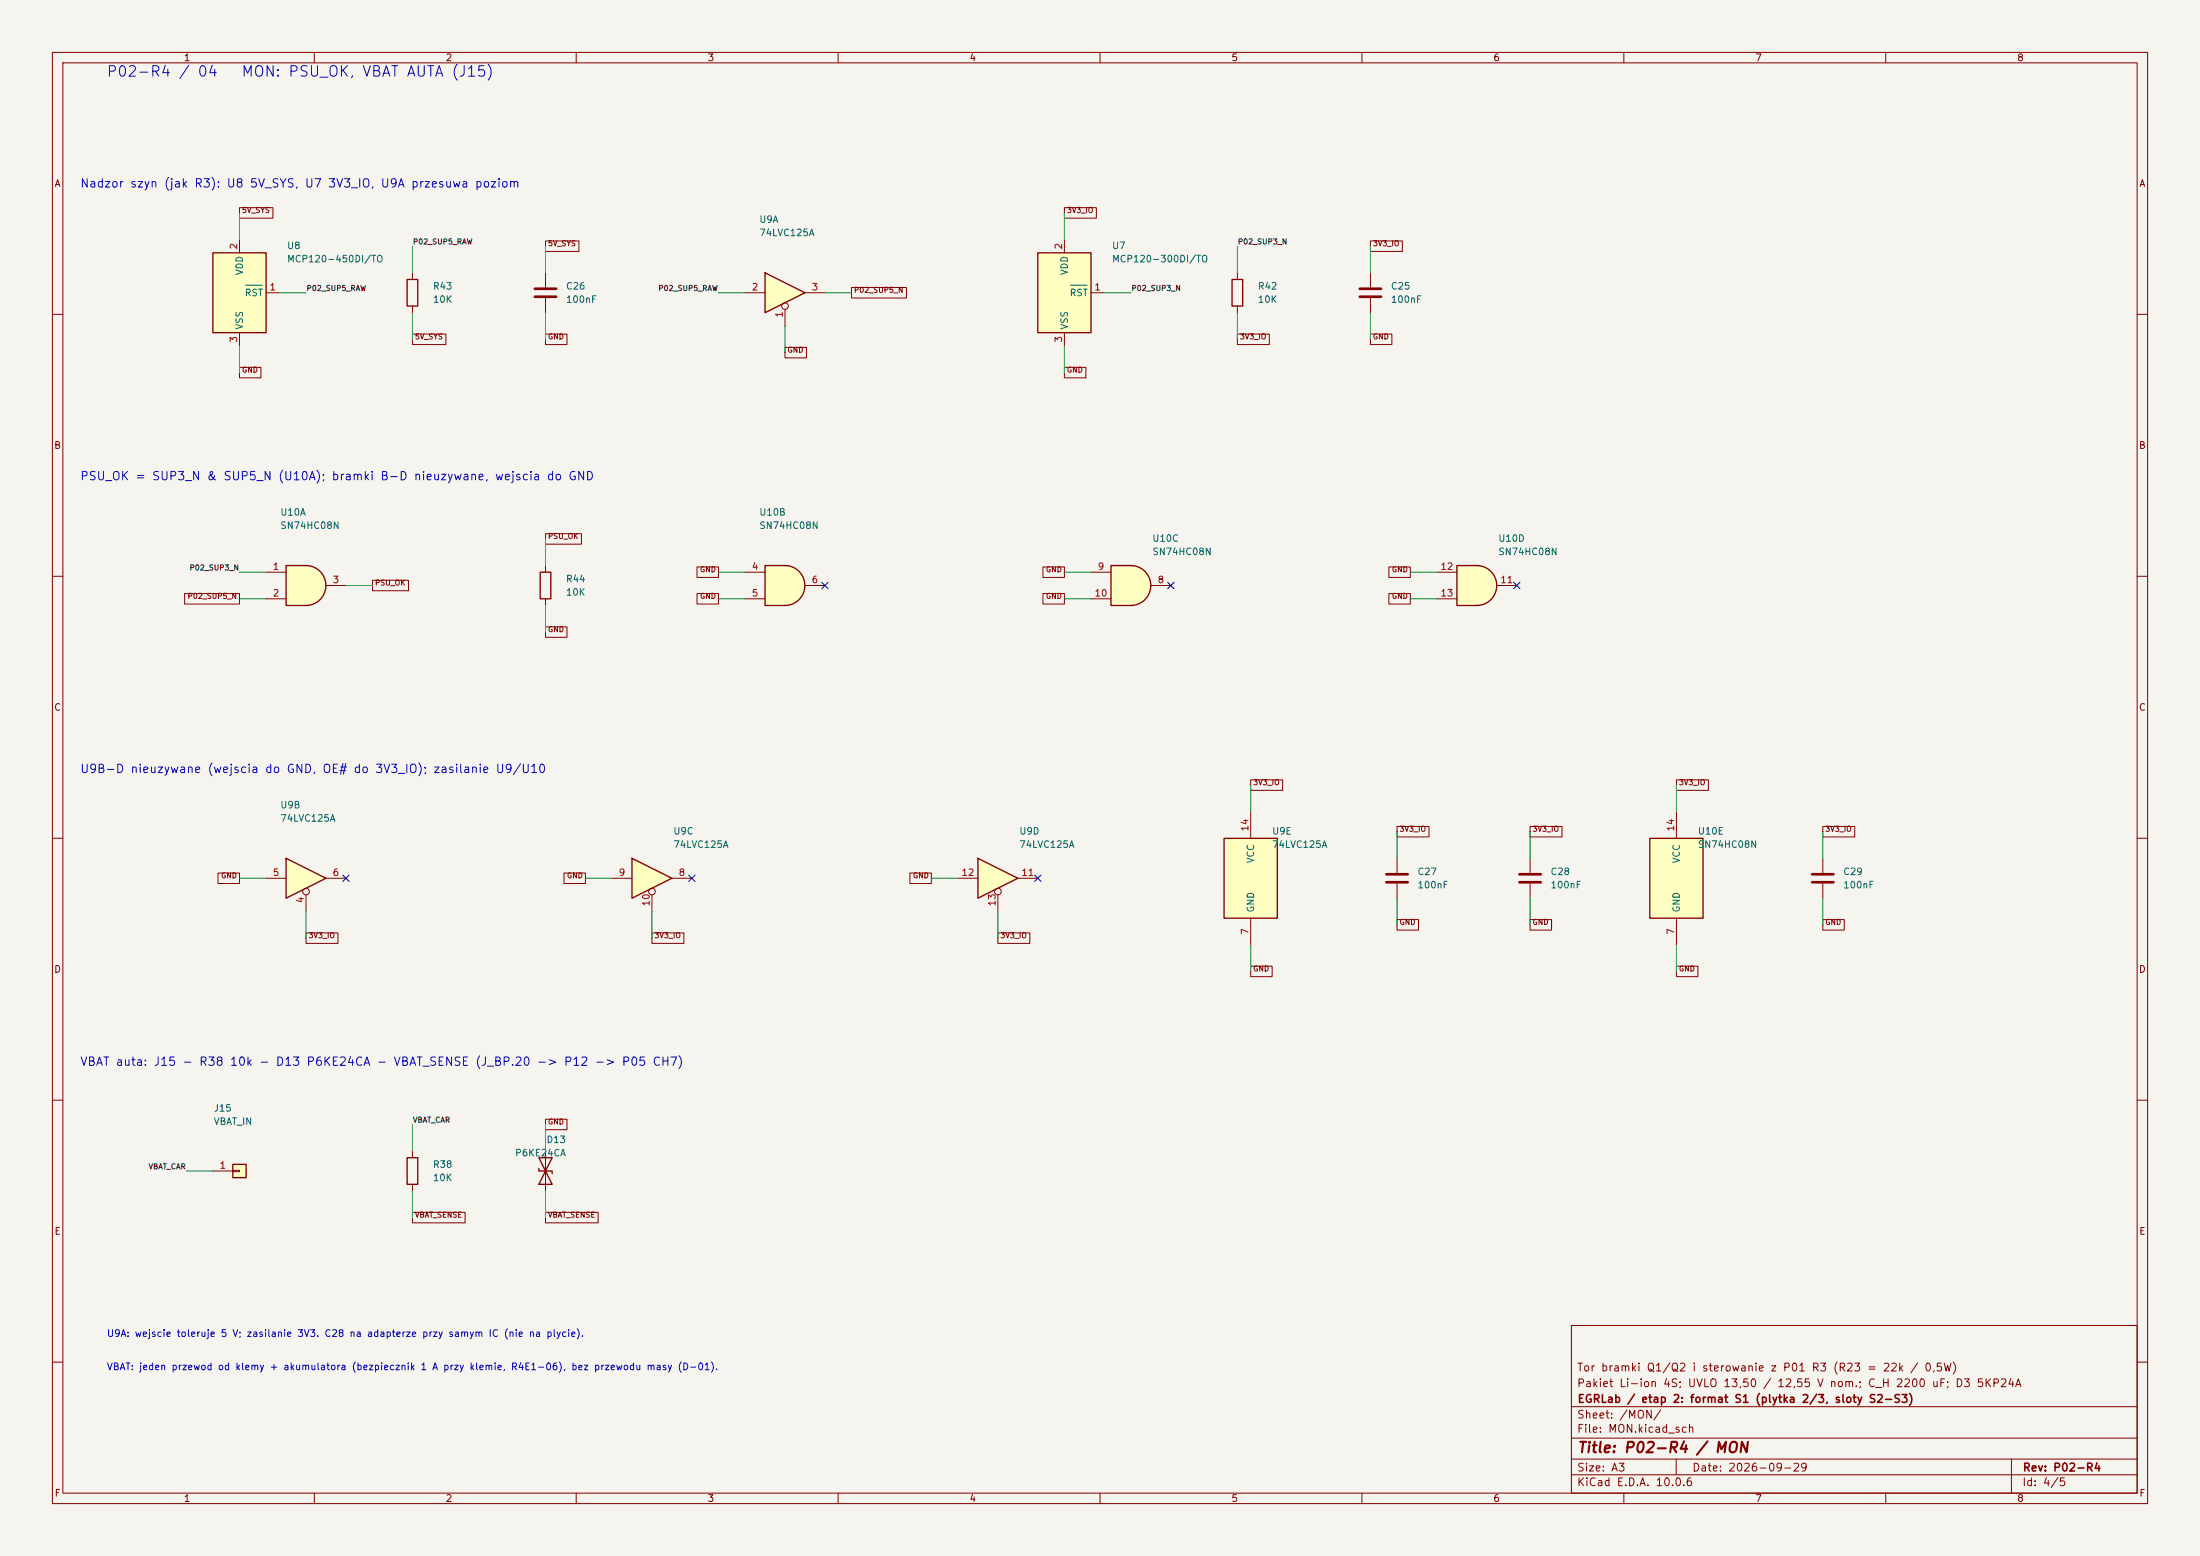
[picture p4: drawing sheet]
<svg xmlns="http://www.w3.org/2000/svg" width="420mm" height="297mm" viewBox="0 0 420 297" stroke-linecap="round" stroke-linejoin="round" font-family="sans-serif">
<path d="M0 0h420v297h-420z" fill="#f5f4ef" stroke="#f5f4ef" stroke-width=".19"/>
<g fill="none" stroke="#840000" stroke-width=".19">
<path d="M10 10h400v277h-400zM12 12h396v273h-396zM60 10v2M110 10v2M160 10v2M210 10v2M260 10v2M310 10v2M360 10v2M10 60h2M408 60h2M10 110h2"/>
<path d="M408 110h2M10 160h2M408 160h2M10 210h2M408 210h2M300 253h108v32h-108zM10 260h2M300 278.5h108M300 274.5h108M300 268.5h108M320 278.5v3M384 278.5v6.5"/>
<path d="M408 260h2M60 285v2M110 285v2M160 285v2M210 285v2M260 285v2M300 281.5h108M310 285v2M360 285v2"/>
</g>
<path d="M281.9 108a3.8 3.8 0 0 1 3.8 3.8 3.8 3.8 0 0 1-3.8 3.8z" fill="#ffffc2" stroke="#ffffc2" stroke-width=".19"/>
<path d="M278.1 108h3.8v7.6h-3.8z" fill="#ffffc2"/>
<path d="M278.1 108h3.8a3.8 3.8 0 0 1 3.8 3.8 3.8 3.8 0 0 1-3.8 3.8h-3.8z" fill="none" stroke="#840000" stroke-width=".25"/>
<path d="M104.1 52.1v2.8M104.1 56.9v2.8M274.3 109.2h3.8M274.3 114.3h3.8M285.7 111.8h3.9" fill="none" stroke="#840000" stroke-width=".19"/>
<path d="M102.1 55.1h4.1M102.1 56.6h4.1" fill="none" stroke="#840000" stroke-width=".51"/>
<path d="M120.6 163.8l7.7 3.8-7.7 3.9z" fill="#ffffc2"/>
<path d="M120.6 163.8l7.7 3.8-7.7 3.9zM102.9 221h2.5l-2.5 5.1h2.5zM102.9 223v.5h2.5v.5" fill="none" stroke="#840000" stroke-width=".25"/>
<g fill="none" stroke="#840000" stroke-width=".19">
<path d="M116.8 167.6h3.8M124.5 170.8v3.2M128.3 167.6h3.8M104.1 219.7v7.6"/>
<circle cx="124.5" cy="170.2" r=".63"/>
</g>
<path d="M44.4 222.2h2.6v2.6h-2.6z" fill="#ffffc2"/>
<path d="M44.4 222.2h2.6v2.6h-2.6zM77.7 221h2.1v5.1h-2.1z" fill="none" stroke="#840000" stroke-width=".25"/>
<path d="M261.6 52.1v2.8M261.6 56.9v2.8M78.7 219.7v1.3M40.6 223.5h3.8M44.4 223.4h1.3v.2h-1.3zM78.7 226.1v1.2" fill="none" stroke="#840000" stroke-width=".19"/>
<path d="M259.6 55.1h4.1M259.6 56.6h4.1" fill="none" stroke="#840000" stroke-width=".51"/>
<path d="M233.7 160h10.1v15.3h-10.1z" fill="#ffffc2"/>
<path d="M235.2 53.3h2v5.1h-2zM233.7 160h10.1v15.3h-10.1z" fill="none" stroke="#840000" stroke-width=".25"/>
<path d="M236.2 52.1v1.2M236.2 58.4v1.3M238.8 154.9v5.1M238.8 175.3v5" fill="none" stroke="#840000" stroke-width=".19"/>
<path d="M54.6 163.8l7.6 3.8-7.6 3.9z" fill="#ffffc2"/>
<path d="M54.6 163.8l7.6 3.8-7.6 3.9z" fill="none" stroke="#840000" stroke-width=".25"/>
<g fill="none" stroke="#840000" stroke-width=".19">
<path d="M50.8 167.6h3.8M58.4 170.8v3.2M62.2 167.6h3.8M266.7 163.8v2.8M266.7 168.7v2.8"/>
<circle cx="58.4" cy="170.2" r=".63"/>
</g>
<path d="M264.7 166.9h4M264.7 168.4h4" fill="none" stroke="#840000" stroke-width=".51"/>
<path d="M198.1 48.3h10.2v15.2h-10.2z" fill="#ffffc2"/>
<path d="M77.7 53.3h2.1v5.1h-2.1zM198.1 48.3h10.2v15.2h-10.2zM103.1 109.2h2.1v5.1h-2.1z" fill="none" stroke="#840000" stroke-width=".25"/>
<path d="M78.7 52.1v1.2M78.7 58.4v1.3M203.2 45.7v2.6M208.3 55.9h2.5M203.2 63.5v2.5M104.1 108v1.2M104.1 114.3v1.3M348 163.8v2.8M348 168.7v2.8" fill="none" stroke="#840000" stroke-width=".19"/>
<path d="M204.4 54.4h3.1" fill="none" stroke="#006464" stroke-width=".19"/>
<path d="M345.9 166.9h4.1M345.9 168.4h4.1" fill="none" stroke="#840000" stroke-width=".51"/>
<path d="M215.9 108a3.8 3.8 0 0 1 3.8 3.8 3.8 3.8 0 0 1-3.8 3.8z" fill="#ffffc2" stroke="#ffffc2" stroke-width=".19"/>
<path d="M212.1 108h3.8v7.6h-3.8z" fill="#ffffc2"/>
<path d="M212.1 108h3.8a3.8 3.8 0 0 1 3.8 3.8 3.8 3.8 0 0 1-3.8 3.8h-3.8z" fill="none" stroke="#840000" stroke-width=".25"/>
<path d="M208.3 109.2h3.8M208.3 114.3h3.8M219.7 111.8h3.8" fill="none" stroke="#840000" stroke-width=".19"/>
<path d="M315 160h10.1v15.3h-10.1z" fill="#ffffc2"/>
<path d="M315 160h10.1v15.3h-10.1z" fill="none" stroke="#840000" stroke-width=".25"/>
<path d="M320 154.9v5.1M320 175.3v5" fill="none" stroke="#840000" stroke-width=".19"/>
<path d="M146 52.1l7.7 3.8-7.7 3.8z" fill="#ffffc2"/>
<path d="M146 52.1l7.7 3.8-7.7 3.8z" fill="none" stroke="#840000" stroke-width=".25"/>
<g fill="none" stroke="#840000" stroke-width=".19">
<path d="M142.2 55.9h3.8M149.9 59.1v3.1M153.7 55.9h3.8"/>
<circle cx="149.9" cy="58.4" r=".63"/>
</g>
<path d="M40.6 48.3h10.2v15.2h-10.2z" fill="#ffffc2"/>
<path d="M40.6 48.3h10.2v15.2h-10.2z" fill="none" stroke="#840000" stroke-width=".25"/>
<path d="M45.7 45.7v2.6M50.8 55.9h2.5M45.7 63.5v2.5" fill="none" stroke="#840000" stroke-width=".19"/>
<path d="M46.9 54.4h3.2" fill="none" stroke="#006464" stroke-width=".19"/>
<path d="M186.7 163.8l7.6 3.8-7.6 3.9z" fill="#ffffc2"/>
<path d="M186.7 163.8l7.6 3.8-7.6 3.9z" fill="none" stroke="#840000" stroke-width=".25"/>
<g fill="none" stroke="#840000" stroke-width=".19">
<path d="M182.9 167.6h3.8M190.5 170.8v3.2M194.3 167.6h3.8M292.1 163.8v2.8M292.1 168.7v2.8"/>
<circle cx="190.5" cy="170.2" r=".63"/>
</g>
<path d="M290.1 166.9h4M290.1 168.4h4" fill="none" stroke="#840000" stroke-width=".51"/>
<path d="M149.9 108a3.8 3.8 0 0 1 3.8 3.8 3.8 3.8 0 0 1-3.8 3.8z" fill="#ffffc2" stroke="#ffffc2" stroke-width=".19"/>
<path d="M146 108h3.9v7.6h-3.9z" fill="#ffffc2"/>
<path d="M146 108h3.9a3.8 3.8 0 0 1 3.8 3.8 3.8 3.8 0 0 1-3.8 3.8h-3.9z" fill="none" stroke="#840000" stroke-width=".25"/>
<path d="M142.2 109.2h3.8M142.2 114.3h3.8M153.7 111.8h3.8" fill="none" stroke="#840000" stroke-width=".19"/>
<path d="M58.4 108a3.8 3.8 0 0 1 3.8 3.8 3.8 3.8 0 0 1-3.8 3.8z" fill="#ffffc2" stroke="#ffffc2" stroke-width=".19"/>
<path d="M54.6 108h3.8v7.6h-3.8z" fill="#ffffc2"/>
<path d="M54.6 108h3.8a3.8 3.8 0 0 1 3.8 3.8 3.8 3.8 0 0 1-3.8 3.8h-3.8z" fill="none" stroke="#840000" stroke-width=".25"/>
<g fill="none" stroke="#840000" stroke-width=".19">
<path d="M45.7 39.6h6.4v2h-6.4zM203.2 39.6h6.1v2h-6.1zM104.1 46h6.4v2h-6.4zM162.6 54.9h10.4v2h-10.4zM261.6 46h6.1v2h-6.1zM45.7 70.1h4.1v2h-4.1zM78.7 63.8h6.4v2h-6.4zM104.1 63.8h4.1v2h-4.1zM149.9 66.3h4.1v2h-4.1zM203.2 70.1h4.1v2h-4.1zM236.2 63.8h6.1v2h-6.1zM261.6 63.8h4.1v2h-4.1z"/>
<path d="M35.2 113.3h10.5v2h-10.5zM50.8 109.2h3.8M50.8 114.3h3.8M62.2 111.8h3.8M71.1 110.8h6.9v2h-6.9zM104.1 119.6h4.1v2.1h-4.1zM104.1 101.9h6.9v2h-6.9zM133.1 108.2h4.1v2h-4.1zM133.1 113.3h4.1v2h-4.1zM199.1 113.3h4.1v2h-4.1zM199.1 108.2h4.1v2h-4.1zM265.1 108.2h4.1v2h-4.1z"/>
<path d="M265.1 113.3h4.1v2h-4.1zM238.8 148.9h6.1v2h-6.1zM266.7 157.7h6.1v2.1h-6.1zM292.1 157.7h6.1v2.1h-6.1zM320 148.9h6.1v2h-6.1zM348 157.7h6.1v2.1h-6.1zM41.6 166.6h4.1v2h-4.1zM58.4 178.1h6.1v2h-6.1zM107.7 166.6h4.1v2h-4.1zM124.5 178.1h6.1v2h-6.1zM173.7 166.6h4.1v2h-4.1zM190.5 178.1h6.1v2h-6.1z"/>
<path d="M266.7 175.5h4.1v2h-4.1zM292.1 175.5h4.1v2h-4.1zM348 175.5h4.1v2h-4.1zM238.8 184.4h4.1v2h-4.1zM320 184.4h4.1v2h-4.1zM104.1 213.6h4.1v2h-4.1zM78.7 231.4h10.1v2h-10.1zM104.1 231.4h10.1v2h-10.1z"/>
</g>
<g fill="none" stroke="#009600" stroke-width=".19">
<path d="M45.7 40.6v5.1M53.3 55.9h5.1M78.7 47v5.1M78.7 59.7v5.1M104.1 47v5.1M104.1 59.7v5.1M137.2 55.9h5M157.5 55.9h5.1M203.2 40.6v5.1M210.8 55.9h5.1M236.2 47v5.1M236.2 59.7v5.1"/>
<path d="M261.6 47v5.1M261.6 59.7v5.1M45.7 66v5.1M149.9 62.2v5.1M203.2 66v5.1M45.7 109.2h5.1M45.7 114.3h5.1M66 111.8h5.1M104.1 102.9v5.1M104.1 115.6v5.1M137.2 109.2h5M137.2 114.3h5"/>
<path d="M203.2 109.2h5.1M203.2 114.3h5.1M269.2 109.2h5.1M269.2 114.3h5.1M238.8 149.9v5M266.7 158.8v5M292.1 158.8v5M320 149.9v5M348 158.8v5M45.7 167.6h5.1M58.4 174v5.1M111.8 167.6h5"/>
<path d="M124.5 174v5.1M177.8 167.6h5.1M190.5 174v5.1M266.7 171.5v5M292.1 171.5v5M348 171.5v5M238.8 180.3v5.1M320 180.3v5.1M78.7 214.6v5.1M104.1 214.6v5.1M35.6 223.5h5M78.7 227.3v5.1"/>
<path d="M104.1 227.3v5.1"/>
</g>
<path d="M156.9 111.2l1.2 1.2M158.1 111.2l-1.2 1.2M222.9 111.2l1.2 1.2M224.1 111.2l-1.2 1.2M289 111.2l1.2 1.2M290.2 111.2l-1.2 1.2M65.4 167l1.2 1.2M66.6 167l-1.2 1.2M131.5 167l1.2 1.2M132.7 167l-1.2 1.2M197.5 167l1.2 1.2M198.7 167l-1.2 1.2" fill="none" stroke="#000084" stroke-width=".19"/>
<g font-size="2" fill="#0000c2">
<text x="20.2" y="15.1">P02-R4 / 04</text>
<text x="45.9" y="15.1">MON: PSU_OK, VBAT AUTA (J15)</text>
</g>
<text font-size="2" fill="#840000" x="301" y="277.8">Title: P02-R4 / MON</text>
<g font-size="1.6" fill="#0000c2">
<text x="15.2" y="36.2">Nadzor szyn (jak R3): U8 5V_SYS, U7 3V3_IO, U9A przesuwa poziom</text>
<text x="15.2" y="92.1">PSU_OK = SUP3_N &amp; SUP5_N (U10A); bramki B-D nieuzywane, wejscia do GND</text>
<text x="15.2" y="148">U9B-D nieuzywane (wejscia do GND, OE# do 3V3_IO); zasilanie U9/U10</text>
<text x="15.2" y="203.8">VBAT auta: J15 - R38 10k - D13 P6KE24CA - VBAT_SENSE (J_BP.20 -&gt; P12 -&gt; P05 CH7)</text>
</g>
<g font-size="1.5" fill="#840000">
<text x="300.9" y="262.1">Tor bramki Q1/Q2 i sterowanie z P01 R3 (R23 = 22k / 0,5W)</text>
<text x="300.9" y="265.1">Pakiet Li-ion 4S; UVLO 13,50 / 12,55 V nom.; C_H 2200 uF; D3 5KP24A</text>
<text x="301" y="268.1">EGRLab / etap 2: format S1 (plytka 2/3, sloty S2-S3)</text>
<text x="300.9" y="273.8">File: MON.kicad_sch</text>
<text x="300.9" y="271.1">Sheet: /MON/</text>
<text x="300.9" y="281.2">Size: A3</text>
<text x="322.9" y="281.2">Date: 2026-09-29</text>
<text x="386" y="281.2">Rev: P02-R4</text>
<text x="300.9" y="284">KiCad E.D.A. 10.0.6</text>
<text x="385.9" y="284">Id: 4/5</text>
</g>
<g font-size="1.3" fill="#840000">
<text x="35" y="12">1</text>
<text x="85" y="12">2</text>
<text x="135" y="12">3</text>
<text x="185" y="12">4</text>
<text x="235" y="12">5</text>
<text x="285" y="12">6</text>
<text x="335" y="12">7</text>
<text x="385" y="12">8</text>
<text x="10.3" y="36">A</text>
<text x="408.3" y="36">A</text>
<text x="10.2" y="86">B</text>
<text x="408.2" y="86">B</text>
<text x="10.2" y="136">C</text>
<text x="408.2" y="136">C</text>
<text x="10.2" y="186">D</text>
<text x="408.2" y="186">D</text>
<text x="10.3" y="236">E</text>
<text x="408.3" y="236">E</text>
<text x="10.3" y="286">F</text>
<text x="35" y="287">1</text>
<text x="85" y="287">2</text>
<text x="135" y="287">3</text>
<text x="185" y="287">4</text>
<text x="235" y="287">5</text>
<text x="285" y="287">6</text>
<text x="335" y="287">7</text>
<text x="385" y="287">8</text>
<text x="408.3" y="286">F</text>
</g>
<g font-size="1.3" fill="#a90000">
<text x="45.6" y="47.7" transform="rotate(-90 45.6 47.7)">2</text>
<text x="203.1" y="47.7" transform="rotate(-90 203.1 47.7)">2</text>
<text x="51.3" y="55.7">1</text>
<text x="143.4" y="55.7">2</text>
<text x="154.8" y="55.7">3</text>
<text x="208.8" y="55.7">1</text>
<text x="45.6" y="65.5" transform="rotate(-90 45.6 65.5)">3</text>
<text x="149.7" y="60.7" transform="rotate(-90 149.7 60.7)">1</text>
<text x="203.1" y="65.5" transform="rotate(-90 203.1 65.5)">3</text>
<text x="52" y="109.1">1</text>
<text x="63.4" y="111.6">3</text>
<text x="143.4" y="109.1">4</text>
<text x="154.8" y="111.6">6</text>
<text x="209.5" y="109.1">9</text>
<text x="220.9" y="111.6">8</text>
<text x="274.9" y="109.1">12</text>
<text x="286.3" y="111.6">11</text>
<text x="52" y="114.2">2</text>
<text x="143.4" y="114.2">5</text>
<text x="208.8" y="114.2">10</text>
<text x="274.9" y="114.2">13</text>
<text x="238.6" y="158.8" transform="rotate(-90 238.6 158.8)">14</text>
<text x="319.9" y="158.8" transform="rotate(-90 319.9 158.8)">14</text>
<text x="52" y="167.5">5</text>
<text x="63.4" y="167.5">6</text>
<text x="118" y="167.5">9</text>
<text x="129.4" y="167.5">8</text>
<text x="183.4" y="167.5">12</text>
<text x="194.9" y="167.5">11</text>
<text x="58.3" y="172.5" transform="rotate(-90 58.3 172.5)">4</text>
<text x="124.3" y="173.1" transform="rotate(-90 124.3 173.1)">10</text>
<text x="190.4" y="173.1" transform="rotate(-90 190.4 173.1)">13</text>
<text x="238.6" y="178.5" transform="rotate(-90 238.6 178.5)">7</text>
<text x="319.9" y="178.5" transform="rotate(-90 319.9 178.5)">7</text>
<text x="41.8" y="223.4">1</text>
</g>
<g font-size="1.3" fill="#006464">
<text x="54.7" y="47.8">U8</text>
<text x="144.8" y="42.8">U9A</text>
<text x="144.8" y="45.4">74LVC125A</text>
<text x="212.2" y="47.8">U7</text>
<text x="46.7" y="52.6" transform="rotate(-90 46.7 52.6)">VDD</text>
<text x="54.7" y="50.4">MCP120-450DI/TO</text>
<text x="204.2" y="52.6" transform="rotate(-90 204.2 52.6)">VDD</text>
<text x="212.2" y="50.4">MCP120-300DI/TO</text>
<text x="46.6" y="56.8">RST</text>
<text x="82.5" y="55.6">R43</text>
<text x="82.5" y="58.1">10K</text>
<text x="107.9" y="55.6">C26</text>
<text x="107.9" y="58.1">100nF</text>
<text x="204.1" y="56.8">RST</text>
<text x="240" y="55.6">R42</text>
<text x="240" y="58.1">10K</text>
<text x="265.4" y="55.6">C25</text>
<text x="265.4" y="58.1">100nF</text>
<text x="46.7" y="63" transform="rotate(-90 46.7 63)">VSS</text>
<text x="204.2" y="63" transform="rotate(-90 204.2 63)">VSS</text>
<text x="53.4" y="98.7">U10A</text>
<text x="53.4" y="101.3">SN74HC08N</text>
<text x="144.8" y="98.7">U10B</text>
<text x="144.8" y="101.3">SN74HC08N</text>
<text x="219.9" y="103.7">U10C</text>
<text x="219.9" y="106.3">SN74HC08N</text>
<text x="285.9" y="103.7">U10D</text>
<text x="285.9" y="106.3">SN74HC08N</text>
<text x="107.9" y="111.5">R44</text>
<text x="107.9" y="114">10K</text>
<text x="53.4" y="154.6">U9B</text>
<text x="53.4" y="157.1">74LVC125A</text>
<text x="128.4" y="159.6">U9C</text>
<text x="194.5" y="159.6">U9D</text>
<text x="242.7" y="159.6">U9E</text>
<text x="324" y="159.6">U10E</text>
<text x="128.4" y="162.1">74LVC125A</text>
<text x="194.5" y="162.1">74LVC125A</text>
<text x="239.7" y="164.9" transform="rotate(-90 239.7 164.9)">VCC</text>
<text x="242.7" y="162.1">74LVC125A</text>
<text x="270.5" y="167.3">C27</text>
<text x="295.9" y="167.3">C28</text>
<text x="321" y="164.9" transform="rotate(-90 321 164.9)">VCC</text>
<text x="324" y="162.1">SN74HC08N</text>
<text x="351.8" y="167.3">C29</text>
<text x="270.5" y="169.9">100nF</text>
<text x="295.9" y="169.9">100nF</text>
<text x="351.8" y="169.9">100nF</text>
<text x="239.7" y="174.3" transform="rotate(-90 239.7 174.3)">GND</text>
<text x="321" y="174.3" transform="rotate(-90 321 174.3)">GND</text>
<text x="40.7" y="212.5">J15</text>
<text x="40.7" y="215">VBAT_IN</text>
<text x="98.2" y="221">P6KE24CA</text>
<text x="104.2" y="218.5">D13</text>
<text x="82.5" y="223.2">R38</text>
<text x="82.5" y="225.8">10K</text>
</g>
<g font-size="1.3" fill="#0000c2">
<text x="20.3" y="255.5">U9A: wejscie toleruje 5 V; zasilanie 3V3. C28 na adapterze przy samym IC (nie na plycie).</text>
<text x="20.3" y="261.8">VBAT: jeden przewod od klemy + akumulatora (bezpiecznik 1 A przy klemie, R4E1-06), bez przewodu masy (D-01).</text>
</g>
<g font-size="1" fill="#840000">
<text x="46.1" y="40.9">5V_SYS</text>
<text x="203.6" y="40.9">3V3_IO</text>
<text x="104.5" y="47.2">5V_SYS</text>
<text x="262" y="47.2">3V3_IO</text>
<text x="162.9" y="56.1">P02_SUP5_N</text>
<text x="79.1" y="65">5V_SYS</text>
<text x="104.5" y="65">GND</text>
<text x="236.6" y="65">3V3_IO</text>
<text x="262" y="65">GND</text>
<text x="46.1" y="71.4">GND</text>
<text x="150.2" y="67.6">GND</text>
<text x="203.6" y="71.4">GND</text>
<text x="104.5" y="103.1">PSU_OK</text>
<text x="71.5" y="112">PSU_OK</text>
<text x="133.5" y="109.5">GND</text>
<text x="199.6" y="109.5">GND</text>
<text x="265.6" y="109.5">GND</text>
<text x="35.7" y="114.5">P02_SUP5_N</text>
<text x="133.5" y="114.5">GND</text>
<text x="199.6" y="114.5">GND</text>
<text x="265.6" y="114.5">GND</text>
<text x="104.5" y="120.9">GND</text>
<text x="239.1" y="150.1">3V3_IO</text>
<text x="320.4" y="150.1">3V3_IO</text>
<text x="267.1" y="159">3V3_IO</text>
<text x="292.5" y="159">3V3_IO</text>
<text x="348.4" y="159">3V3_IO</text>
<text x="42.1" y="167.9">GND</text>
<text x="108.1" y="167.9">GND</text>
<text x="174.2" y="167.9">GND</text>
<text x="58.8" y="179.3">3V3_IO</text>
<text x="124.8" y="179.3">3V3_IO</text>
<text x="190.9" y="179.3">3V3_IO</text>
<text x="267.1" y="176.8">GND</text>
<text x="292.5" y="176.8">GND</text>
<text x="348.4" y="176.8">GND</text>
<text x="239.1" y="185.7">GND</text>
<text x="320.4" y="185.7">GND</text>
<text x="104.5" y="214.9">GND</text>
<text x="79.1" y="232.7">VBAT_SENSE</text>
<text x="104.5" y="232.7">VBAT_SENSE</text>
</g>
<g font-size="1" fill="#0f0f0f">
<text x="78.7" y="46.9">P02_SUP5_RAW</text>
<text x="236.2" y="46.9">P02_SUP3_N</text>
<text x="58.4" y="55.8">P02_SUP5_RAW</text>
<text x="125.6" y="55.8">P02_SUP5_RAW</text>
<text x="215.9" y="55.8">P02_SUP3_N</text>
<text x="36.1" y="109.1">P02_SUP3_N</text>
<text x="78.7" y="214.5">VBAT_CAR</text>
<text x="28.3" y="223.4">VBAT_CAR</text>
</g>
</svg>
